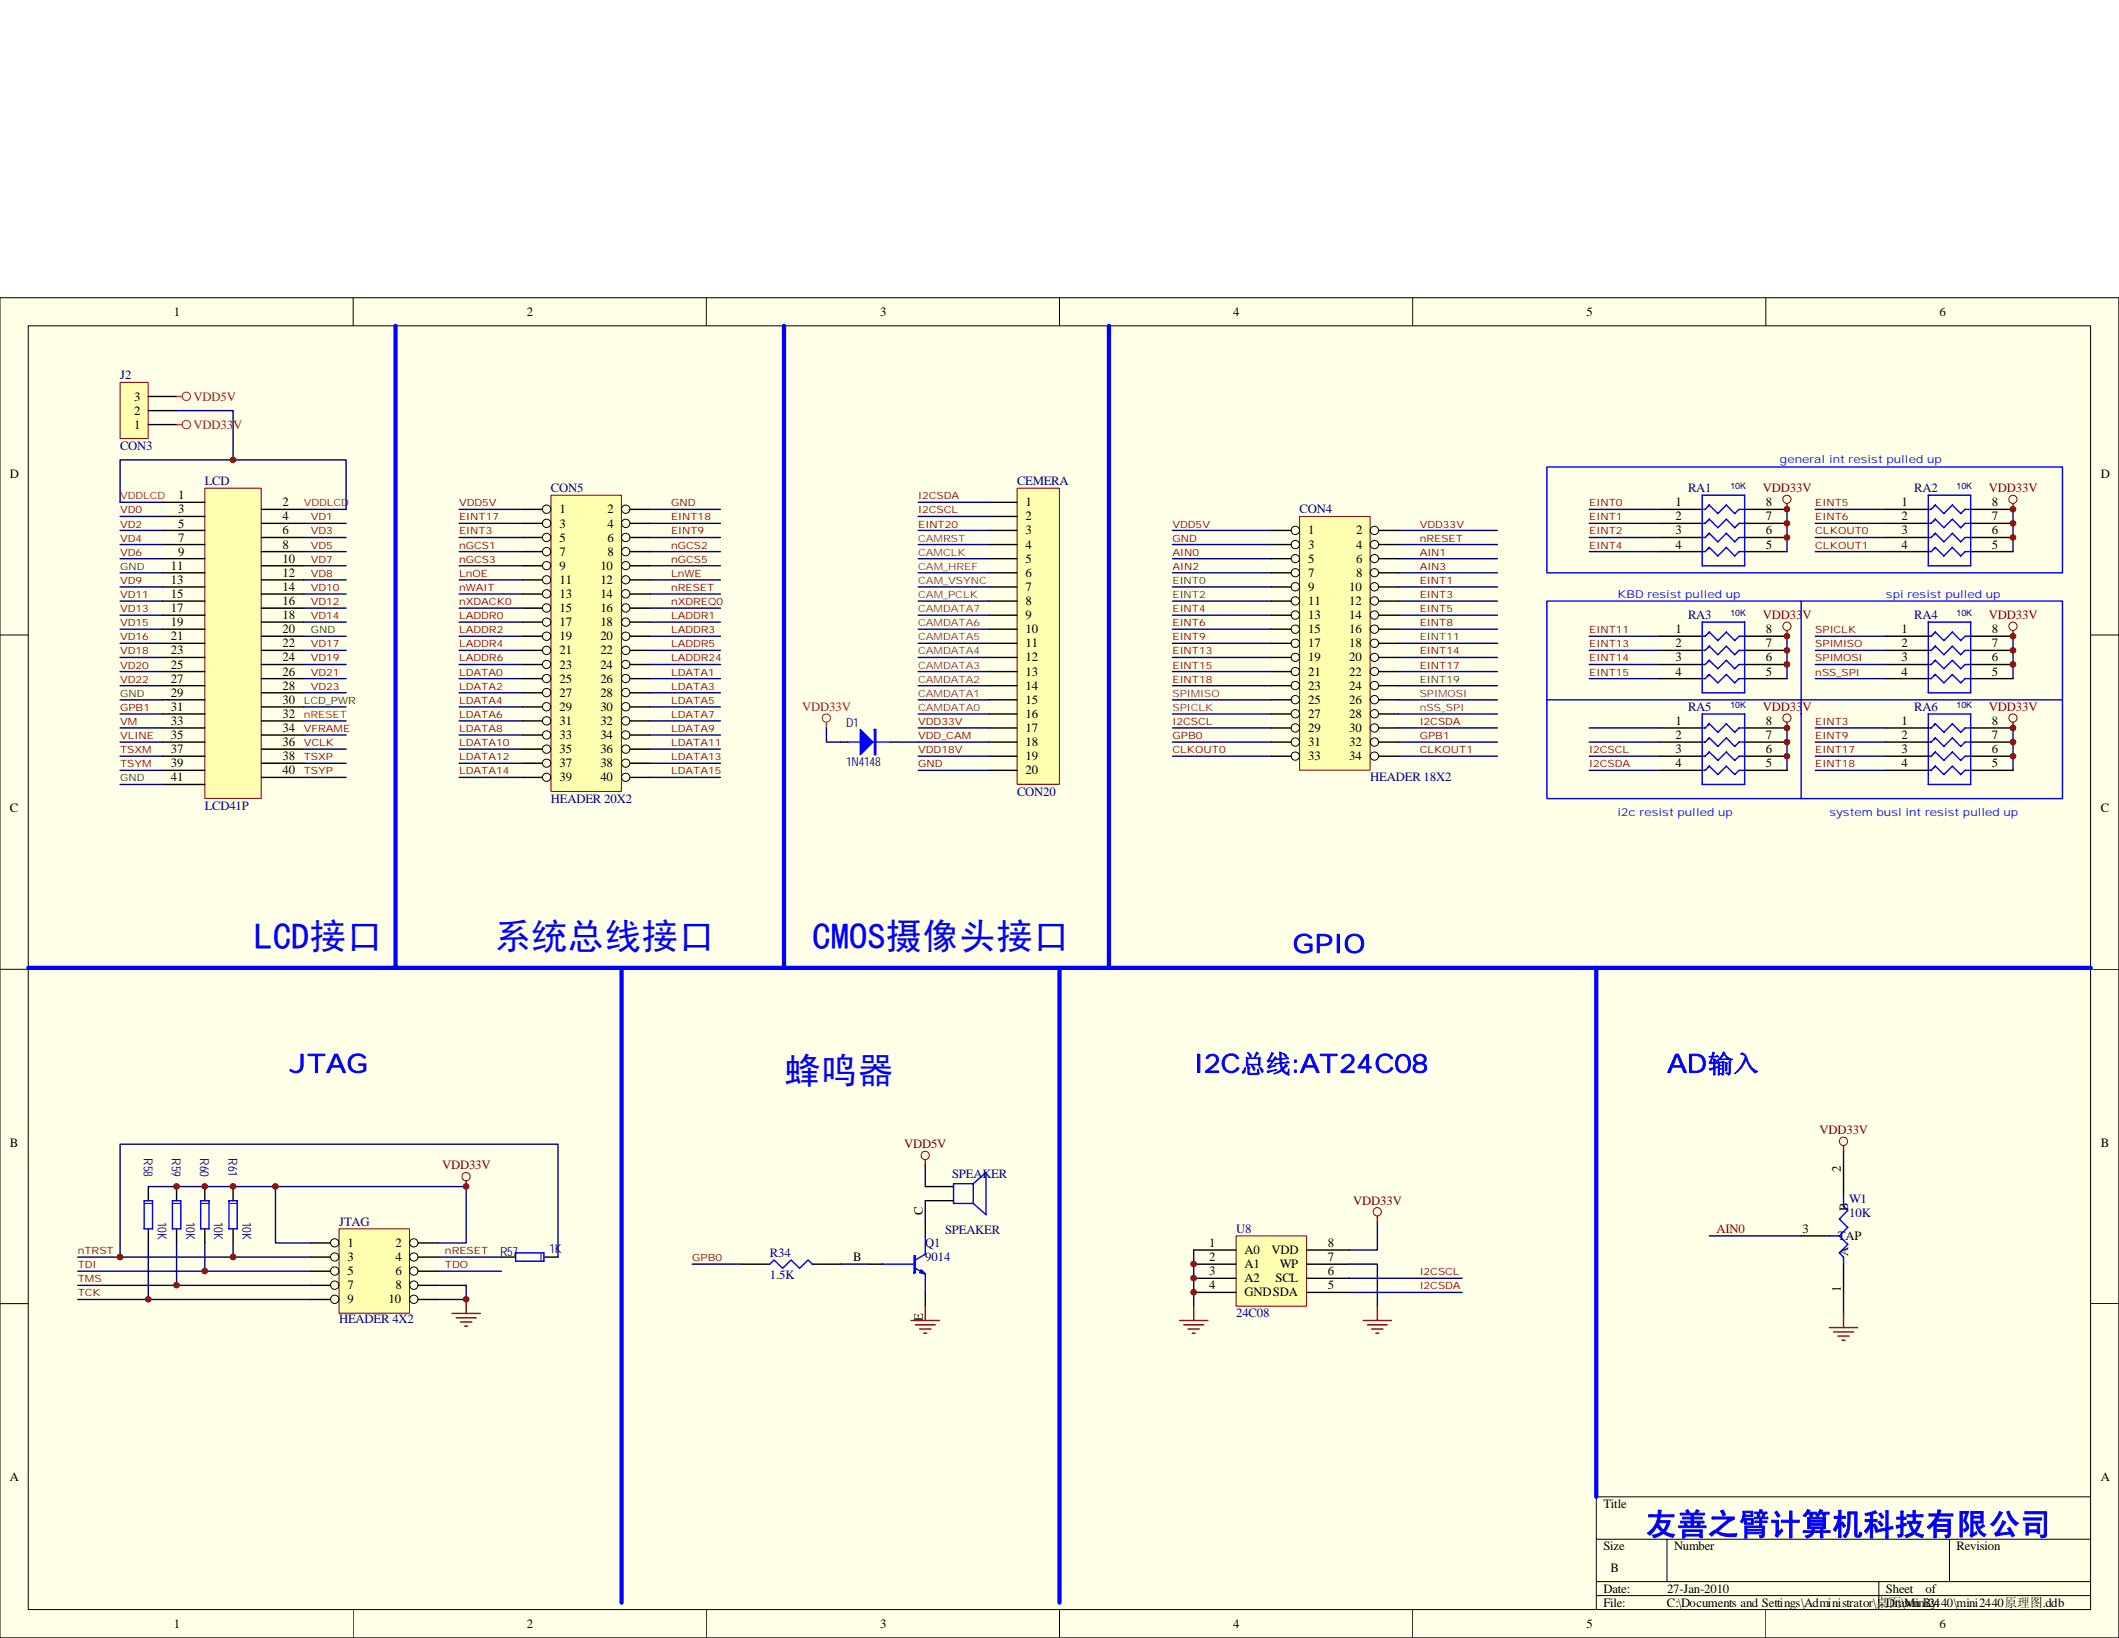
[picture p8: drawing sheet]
<svg xmlns="http://www.w3.org/2000/svg" width="279mm" height="216mm" viewBox="0 0 279 216" stroke-linecap="round" stroke-linejoin="round" font-family="sans-serif">
<path d="M0 39.2h279.4v176.7h-279.4z" fill="#ffffe8"/>
<g fill="none" stroke="#000" stroke-width=".13">
<path d="M0 39.2h279.4v176.7h-279.4zM46.6 39.2v3.7M93.1 39.2v3.7M139.7 39.2v3.7M186.3 39.2v3.7M232.8 39.2v3.7M3.7 42.9h272v169.3h-272zM0 83.7h3.7M275.7 83.7h3.7M0 127.8h3.7M275.7 127.8h3.7M0 171.8h3.7"/>
<path d="M275.7 171.8h3.7M275.7 197.3h-65.2v14.9M46.6 212.2v3.7M93.1 212.2v3.7M139.7 212.2v3.7M186.3 212.2v3.7M210.5 202.9h65.2M210.5 208.5h65.2M210.5 210.3h65.2M219.8 202.9v5.6M232.8 212.2v3.7M247.7 208.5v3.7"/>
<path d="M257 202.9v5.6"/>
</g>
<g fill="none" stroke="#00f" stroke-width=".19">
<path d="M224.5 69h.3l.6-.6 1.1 1.2 1.1-1.2 1.1 1.2 .6-.6h.7M224.5 70.8h.3l.6-.5 1.1 1.1 1.1-1.1 1.1 1.1 .6-.6h.7M224.5 72.7h.3l.6-.5 1.1 1.1 1.1-1.1 1.1 1.1 .6-.6h.7M224.5 65.3h5.5v9.3h-5.5zM225.4 66.6l-.2 .2M225.4 66.6l-.6 .5h-.3M225.4 66.6l1.1 1.1 1.1-1.1 1.1 1.1 .6-.6h.7M254.3 69h.3l.6-.6 1.1 1.2 1.1-1.2 1.1 1.2 .6-.6h.7M254.3 70.8h.3l.6-.5 1.1 1.1 1.1-1.1 1.1 1.1 .6-.6h.7M254.3 72.7h.3l.6-.5 1.1 1.1 1.1-1.1 1.1 1.1 .6-.6h.7M254.3 65.3h5.5v9.3h-5.5zM255.2 66.6l-.6 .5h-.3"/>
<path d="M255.2 66.6l1.1 1.1 1.1-1.1 1.1 1.1 .6-.6h.7M255.2 66.6l-.2 .2M224.5 82h5.5v9.3h-5.5zM224.5 94.1h5.5v9.3h-5.5zM224.5 83.9h.3l.6-.6 1.1 1.1 1.1-1.1 1.1 1.1 .6-.5h.7M224.5 85.7h.3l.6-.5 1.1 1.1 1.1-1.1 1.1 1.1 .6-.6h.7M224.5 95.9h.3l.6-.5 1.1 1.1 1.1-1.1 1.1 1.1 .6-.6h.7M224.5 97.8h.3l.6-.5 1.1 1.1 1.1-1.1 1.1 1.1 .6-.6h.7M224.5 99.7h.3l.6-.6 1.1 1.1 1.1-1.1 1.1 1.1 .6-.5h.7M225.4 87l-.2 .2M225.4 88.9l-.2 .2M225.4 87l-.6 .6h-.3"/>
<path d="M225.4 87l1.1 1.1 1.1-1.1 1.1 1.1 .6-.5h.7M225.4 88.9l-.6 .6h-.3M225.4 88.9l1.1 1.1 1.1-1.1 1.1 1.1 .6-.5h.7M254.3 82h5.5v9.3h-5.5zM254.3 94.1h5.5v9.3h-5.5zM254.3 83.9h.3l.6-.6 1.1 1.1 1.1-1.1 1.1 1.1 .6-.5h.7M254.3 85.7h.3l.6-.5 1.1 1.1 1.1-1.1 1.1 1.1 .6-.6h.7M254.3 95.9h.3l.6-.5 1.1 1.1 1.1-1.1 1.1 1.1 .6-.6h.7M254.3 97.8h.3l.6-.5 1.1 1.1 1.1-1.1 1.1 1.1 .6-.6h.7M254.3 99.7h.3l.6-.6 1.1 1.1 1.1-1.1 1.1 1.1 .6-.5h.7M255.2 87l-.6 .6h-.3M255.2 87l1.1 1.1 1.1-1.1 1.1 1.1 .6-.5h.7"/>
<path d="M255.2 88.9l-.6 .6h-.3M255.2 88.9l1.1 1.1 1.1-1.1 1.1 1.1 .6-.5h.7M255.2 87l-.2 .2M255.2 88.9l-.2 .2M225.4 101l-.2 .2M225.4 101l-.6 .5h-.3M225.4 101l1.1 1.1 1.1-1.1 1.1 1.1 .6-.6h.7M255.2 101l-.6 .5h-.3M255.2 101l1.1 1.1 1.1-1.1 1.1 1.1 .6-.6h.7M255.2 101l-.2 .2"/>
</g>
<g fill="none" stroke="#000" stroke-width=".19">
<path d="M218.9 67.1h5.6M218.9 69h5.6M218.9 70.8h5.6M218.9 72.7h5.6M230 67.1h5.6M230 69h5.6M230 70.8h5.6M230 72.7h5.6M248.7 67.1h5.6M248.7 69h5.6M248.7 70.8h5.6M248.7 72.7h5.6"/>
<path d="M259.8 67.1h5.6M259.8 69h5.6M259.8 70.8h5.6M259.8 72.7h5.6M218.9 83.9h5.6M218.9 85.7h5.6M218.9 87.6h5.6M218.9 89.5h5.6M218.9 95.9h5.6M218.9 97.8h5.6M218.9 99.7h5.6M230 83.9h5.6"/>
<path d="M230 85.7h5.6M230 87.6h5.6M230 89.5h5.6M230 95.9h5.6M230 97.8h5.6M230 99.7h5.6M248.7 83.9h5.6M248.7 85.7h5.6M248.7 87.6h5.6M248.7 89.5h5.6M248.7 95.9h5.6M248.7 97.8h5.6"/>
<path d="M248.7 99.7h5.6M259.8 83.9h5.6M259.8 85.7h5.6M259.8 87.6h5.6M259.8 89.5h5.6M259.8 95.9h5.6M259.8 97.8h5.6M259.8 99.7h5.6M218.9 101.5h5.6M230 101.5h5.6M248.7 101.5h5.6M259.8 101.5h5.6"/>
</g>
<g fill="none" stroke="#800000" stroke-width=".13">
<circle cx="235.6" cy="65.8" r=".54"/>
<circle cx="265.4" cy="65.8" r=".54"/>
<circle cx="235.6" cy="82.5" r=".55"/>
<circle cx="235.6" cy="94.6" r=".54"/>
<circle cx="265.4" cy="82.5" r=".55"/>
<circle cx="265.4" cy="94.6" r=".54"/>
</g>
<path d="M235.6 66.4v.7M265.4 66.4v.7M235.6 83.1v.8M235.6 95.2v.7M265.4 83.1v.8M265.4 95.2v.7" fill="none" stroke="#800000" stroke-width=".19"/>
<g fill="none" stroke="#000080" stroke-width=".19">
<path d="M209.5 67.1h9.4M209.5 69h9.4M209.5 70.8h9.4M209.5 72.7h9.4M235.6 67.1v5.6M239.4 67.1h9.3M239.4 70.8h9.3M265.4 67.1v5.6M209.5 83.9h9.4M209.5 85.7h9.4M209.5 87.6h9.4M209.5 89.5h9.4"/>
<path d="M209.5 95.9h9.4M209.5 97.8h9.4M209.5 99.7h9.4M235.6 83.9v5.6M235.6 95.9v5.6M239.4 83.9h9.3M239.4 85.7h9.3M239.4 87.6h9.3M239.4 99.7h9.3M265.4 83.9v5.6M265.4 95.9v5.6M209.5 101.5h9.4"/>
<path d="M239.4 101.5h9.3"/>
</g>
<path d="M163 162.9h9.3v9.3h-9.3z" fill="#ffffb0"/>
<g fill="none" stroke="#800000" stroke-width=".13">
<path d="M163 162.9h9.3v9.3h-9.3z"/>
<circle cx="122" cy="152.3" r=".55"/>
<circle cx="181.6" cy="159.7" r=".55"/>
<circle cx="243.1" cy="150.4" r=".55"/>
</g>
<g fill="none" stroke="#000" stroke-width=".19">
<path d="M122 156.4h3.7M122 158.3h3.7M243.1 153.6v3.7M97.8 166.6h3.7M107.1 166.6h3.7M114.6 166.6h1.8M122 161v1.9M122 170.3v1.9M157.4 164.8h5.6M157.4 166.6h5.6M157.4 168.5h5.6M157.4 170.3h5.6"/>
<path d="M172.3 164.8h5.6M172.3 166.6h5.6M172.3 168.5h5.6M172.3 170.3h5.6M237.5 162.9h3.7M243.1 166.6v3.7"/>
</g>
<path d="M122 153.6v2.8M122 158.3v2.7M243.1 151.7v1.9M91.3 166.6h6.5M110.8 166.6h3.8M157.4 164.8v7.4M177.9 166.6h3.7v5.6M177.9 168.5h14.9M177.9 170.3h14.9M181.6 161v3.8h-3.7M225.4 162.9h12.1M243.1 170.3v2.8" fill="none" stroke="#000080" stroke-width=".19"/>
<g fill="none" stroke="#800000" stroke-width=".19">
<path d="M122 152.9v.7M243.1 151v.7M120.1 174.1h3.8M120.7 174.6h2.6M121.3 175.2h1.4M121.8 175.7h.4M122 172.2v1.9M155.5 174.1h3.8M156.1 174.6h2.6M156.7 175.2h1.4M157.2 175.7h.4M157.4 172.2v1.9"/>
<path d="M179.7 174.1h3.8M180.3 174.6h2.6M180.9 175.2h1.5M181.4 175.7h.4M181.6 160.3v.7M181.6 172.2v1.9M241.2 175h3.7M241.8 175.6h2.6M242.3 176.1h1.5M242.9 176.7h.4M243.1 173.1v1.9"/>
</g>
<path d="M128.3 156l1.7-1.5v5.6l-1.7-1.5M128.3 156v2.6M128.3 156h-2.6v2.6h2.6M243.1 157.3v1.7l.5 .6-1.1 1.1 1.1 1.1-1.1 1.1M101.5 166.6l.6-.5 1.1 1.1 1.1-1.1 1.1 1.1 1.2-1.1 .5 .5M116.2 166.6h4.3M120.7 167.2l1.3 .7v2.4M122 162.9v2.4l-1.3 .8M241.2 162.9h1.3M242.5 162.9l1.1 1.1-1.1 1.1 .6 .6v.9" fill="none" stroke="#00f" stroke-width=".19"/>
<g fill="#00f" stroke="#00f" stroke-width=".19">
<path d="M121.5 167.4l.5 .5-.7-.2z"/>
<path d="M120.5 165.5v2.2h.2v-2.2z" fill-rule="evenodd"/>
</g>
<path d="M44.7 162h9.3v11.1h-9.3z" fill="#ffffb0"/>
<g fill="none" stroke="#800000" stroke-width=".13">
<path d="M44.7 162h9.3v11.1h-9.3z"/>
<circle cx="61.4" cy="155.1" r=".55"/>
</g>
<g fill="none" stroke="#000" stroke-width=".13">
<circle cx="44.1" cy="167.5" r=".55"/>
<circle cx="44.1" cy="171.3" r=".55"/>
<circle cx="44.1" cy="169.4" r=".55"/>
<circle cx="44.1" cy="163.8" r=".55"/>
<circle cx="44.1" cy="165.7" r=".55"/>
<circle cx="54.6" cy="171.3" r=".55"/>
<circle cx="54.6" cy="167.5" r=".55"/>
<circle cx="54.6" cy="169.4" r=".55"/>
<circle cx="54.6" cy="165.7" r=".55"/>
<circle cx="54.6" cy="163.8" r=".55"/>
</g>
<g fill="none" stroke="#000" stroke-width=".19">
<path d="M19.6 156.4v1.9M23.3 156.4v1.9M27 156.4v1.9M30.7 156.4v1.9M19.6 162v1.8M23.3 162v1.8M27 162v1.8M30.7 162v1.8M41 163.8h2.6M41 165.7h2.6M41 167.6h2.6M41 169.4h2.6"/>
<path d="M41 171.3h2.6M55.1 163.8h2.6M55.1 165.7h2.6M55.1 167.6h2.6M55.1 169.4h2.6M55.1 171.3h2.6M66.1 165.7h1.9M71.7 165.7h1.9"/>
</g>
<path d="M61.5 155.7v.7M59.6 173.1h3.7M60.2 173.7h2.6M60.7 174.2h1.5M61.3 174.8h.4M61.5 171.3v1.8" fill="none" stroke="#800000" stroke-width=".19"/>
<path d="M19 158.3h1.1v3.7h-1.1zM22.7 158.3h1.1v3.7h-1.1zM26.5 158.3h1.1v3.7h-1.1zM30.2 158.3h1.1v3.7h-1.1zM68 165.1h3.7v1.1h-3.7z" fill="none" stroke="#00f" stroke-width=".19"/>
<path d="M20.1 158.6h-1.1M23.8 158.6h-1.1M27.6 158.6h-1.1M31.3 158.6h-1.1M71.3 166.2v-1.1" fill="none" stroke="#00f" stroke-width=".13" stroke-dasharray="1 1 1 1 1 1 1 1"/>
<g fill="none" stroke="#000080" stroke-width=".19">
<path d="M60.5 67.1h8.4M60.5 69h8.4M60.5 70.8h8.4M60.5 72.7h8.4M60.5 74.6h8.4M60.5 76.4h8.4M60.5 78.3h8.4M85.7 67.1h9.3M85.7 69h9.3M85.7 70.8h9.3M85.7 72.7h9.3M85.7 74.6h9.3"/>
<path d="M85.7 76.4h9.3M85.7 78.3h9.3M60.5 80.2h8.4M60.5 82h8.4M60.5 83.9h8.4M60.5 85.7h8.4M60.5 98.7h8.4M60.5 93.2h8.4M60.5 95h8.4M60.5 96.9h8.4M60.5 87.6h8.4M60.5 89.5h8.4"/>
<path d="M60.5 91.3h8.4M85.7 80.2h9.3M85.7 82h9.3M85.7 83.9h9.3M85.7 85.7h9.3M85.7 98.7h9.3M85.7 93.2h9.3M85.7 95h9.3M85.7 96.9h9.3M85.7 87.6h9.3M85.7 89.5h9.3M85.7 91.3h9.3"/>
<path d="M60.5 100.6h8.4M60.5 102.5h8.4M85.7 100.6h9.3M85.7 102.5h9.3M19.6 156.4h16.7M10.2 165.7h30.8M10.2 167.6h30.8M10.2 169.4h30.8M10.2 171.3h30.8M15.8 165.7v-14.9h57.8v14.9M19.6 163.8v7.5M23.3 163.8v5.6"/>
<path d="M27 163.8v3.8M30.7 163.8v1.9M41 163.8h-4.7v-7.4h25.2v7.4h-3.8M57.7 165.7h8.4M57.7 167.6h8.4M57.7 169.4h3.8v1.9h-3.8"/>
</g>
<path d="M72.7 65.3h9.2v39h-9.2z" fill="#ffffb0"/>
<path d="M72.6 65.3h9.3v39h-9.3z" fill="none" stroke="#800000" stroke-width=".13"/>
<g fill="none" stroke="#000" stroke-width=".13">
<circle cx="72.1" cy="67.1" r=".55"/>
<circle cx="72.1" cy="69" r=".55"/>
<circle cx="72.1" cy="70.8" r=".55"/>
<circle cx="72.1" cy="72.7" r=".55"/>
<circle cx="72.1" cy="78.3" r=".55"/>
<circle cx="72.1" cy="76.4" r=".55"/>
<circle cx="72.1" cy="74.6" r=".55"/>
<circle cx="82.5" cy="67.1" r=".55"/>
<circle cx="82.5" cy="69" r=".55"/>
<circle cx="82.5" cy="70.8" r=".55"/>
<circle cx="82.5" cy="72.7" r=".55"/>
<circle cx="82.5" cy="78.3" r=".55"/>
<circle cx="82.5" cy="76.4" r=".55"/>
<circle cx="82.5" cy="74.6" r=".55"/>
<circle cx="72.1" cy="80.1" r=".55"/>
<circle cx="72.1" cy="82" r=".55"/>
<circle cx="72.1" cy="95" r=".55"/>
<circle cx="72.1" cy="83.9" r=".55"/>
<circle cx="72.1" cy="96.9" r=".55"/>
<circle cx="72.1" cy="91.3" r=".55"/>
<circle cx="72.1" cy="98.7" r=".55"/>
<circle cx="72.1" cy="93.2" r=".55"/>
<circle cx="72.1" cy="85.7" r=".55"/>
<circle cx="72.1" cy="87.6" r=".55"/>
<circle cx="72.1" cy="89.4" r=".55"/>
<circle cx="82.5" cy="80.1" r=".55"/>
<circle cx="82.5" cy="82" r=".55"/>
<circle cx="82.5" cy="95" r=".55"/>
<circle cx="82.5" cy="83.9" r=".55"/>
<circle cx="82.5" cy="91.3" r=".55"/>
<circle cx="82.5" cy="96.9" r=".55"/>
<circle cx="82.5" cy="85.7" r=".55"/>
<circle cx="82.5" cy="93.2" r=".55"/>
<circle cx="82.5" cy="98.7" r=".55"/>
<circle cx="82.5" cy="89.4" r=".55"/>
<circle cx="82.5" cy="87.6" r=".55"/>
<circle cx="72.1" cy="100.6" r=".55"/>
<circle cx="72.1" cy="102.5" r=".55"/>
<circle cx="82.5" cy="100.6" r=".55"/>
<circle cx="82.5" cy="102.5" r=".55"/>
</g>
<g fill="none" stroke="#000" stroke-width=".19">
<path d="M68.9 67.1h2.6M68.9 69h2.6M68.9 70.8h2.6M68.9 72.7h2.6M68.9 74.6h2.6M68.9 76.4h2.6M68.9 78.3h2.6M83.1 67.1h2.6M83.1 69h2.6M83.1 70.8h2.6M83.1 72.7h2.6M83.1 74.6h2.6"/>
<path d="M83.1 76.4h2.6M83.1 78.3h2.6M68.9 80.2h2.6M68.9 82h2.6M68.9 83.9h2.6M68.9 85.7h2.6M68.9 87.6h2.6M68.9 89.5h2.6M68.9 91.3h2.6M68.9 93.2h2.6M68.9 95h2.6M68.9 96.9h2.6"/>
<path d="M68.9 98.7h2.6M83.1 80.2h2.6M83.1 82h2.6M83.1 83.9h2.6M83.1 85.7h2.6M83.1 87.6h2.6M83.1 89.5h2.6M83.1 91.3h2.6M83.1 93.2h2.6M83.1 95h2.6M83.1 96.9h2.6M83.1 98.7h2.6"/>
<path d="M68.9 100.6h2.6M68.9 102.5h2.6M83.1 100.6h2.6M83.1 102.5h2.6"/>
</g>
<path d="M154.6 69.9h13M154.6 73.6h13M154.6 75.5h13M154.6 77.4h13M184.4 69.9h13M184.4 73.6h13M184.4 75.5h13M184.4 77.4h13M184.4 79.2h13M184.4 84.8h13" fill="none" stroke="#000080" stroke-width=".19"/>
<path d="M171.4 68.1h9.3v33.4h-9.3z" fill="#ffffb0"/>
<path d="M171.4 68.1h9.3v33.4h-9.3z" fill="none" stroke="#800000" stroke-width=".13"/>
<g fill="none" stroke="#000" stroke-width=".13">
<circle cx="170.8" cy="69.9" r=".55"/>
<circle cx="170.8" cy="71.8" r=".55"/>
<circle cx="170.8" cy="77.3" r=".55"/>
<circle cx="170.8" cy="79.2" r=".55"/>
<circle cx="170.8" cy="73.6" r=".55"/>
<circle cx="170.8" cy="75.5" r=".55"/>
<circle cx="181.2" cy="69.9" r=".55"/>
<circle cx="181.2" cy="71.8" r=".55"/>
<circle cx="181.2" cy="77.3" r=".55"/>
<circle cx="181.2" cy="79.2" r=".55"/>
<circle cx="181.2" cy="73.6" r=".55"/>
<circle cx="181.2" cy="75.5" r=".55"/>
<circle cx="170.8" cy="92.2" r=".55"/>
<circle cx="170.8" cy="90.4" r=".55"/>
<circle cx="170.8" cy="94.1" r=".55"/>
<circle cx="170.8" cy="95.9" r=".55"/>
<circle cx="170.8" cy="97.8" r=".55"/>
<circle cx="170.8" cy="82.9" r=".55"/>
<circle cx="170.8" cy="81.1" r=".55"/>
<circle cx="170.8" cy="84.8" r=".55"/>
<circle cx="170.8" cy="88.5" r=".55"/>
<circle cx="170.8" cy="86.6" r=".55"/>
<circle cx="170.8" cy="99.7" r=".55"/>
<circle cx="181.2" cy="92.2" r=".55"/>
<circle cx="181.2" cy="90.4" r=".55"/>
<circle cx="181.2" cy="97.8" r=".55"/>
<circle cx="181.2" cy="94.1" r=".55"/>
<circle cx="181.2" cy="95.9" r=".55"/>
<circle cx="181.2" cy="82.9" r=".55"/>
<circle cx="181.2" cy="81.1" r=".55"/>
<circle cx="181.2" cy="84.8" r=".55"/>
<circle cx="181.2" cy="88.5" r=".55"/>
<circle cx="181.2" cy="99.7" r=".55"/>
<circle cx="181.2" cy="86.6" r=".55"/>
</g>
<g fill="none" stroke="#000" stroke-width=".19">
<path d="M167.6 69.9h2.6M167.6 71.8h2.6M167.6 73.6h2.6M167.6 75.5h2.6M167.6 77.4h2.6M167.6 79.2h2.6M181.8 69.9h2.6M181.8 71.8h2.6M181.8 73.6h2.6M181.8 75.5h2.6M181.8 77.4h2.6M181.8 79.2h2.6"/>
<path d="M167.6 81.1h2.6M167.6 82.9h2.6M167.6 84.8h2.6M167.6 86.7h2.6M167.6 88.5h2.6M167.6 90.4h2.6M167.6 92.2h2.6M167.6 94.1h2.6M167.6 95.9h2.6M167.6 97.8h2.6M167.6 99.7h2.6M181.8 81.1h2.6"/>
<path d="M181.8 82.9h2.6M181.8 84.8h2.6M181.8 86.7h2.6M181.8 88.5h2.6M181.8 90.4h2.6M181.8 92.2h2.6M181.8 94.1h2.6M181.8 95.9h2.6M181.8 97.8h2.6M181.8 99.7h2.6"/>
</g>
<g fill="none" stroke="#000080" stroke-width=".19">
<path d="M154.6 71.8h13M154.6 79.2h13M184.4 71.8h13M154.6 86.7h13M154.6 90.4h13M154.6 92.2h13M154.6 97.8h13M154.6 95.9h13M154.6 99.7h13M154.6 88.5h13M154.6 82.9h13M154.6 84.8h13"/>
<path d="M154.6 81.1h13M154.6 94.1h13M184.4 86.7h13M184.4 90.4h13M184.4 92.2h13M184.4 97.8h13M184.4 95.9h13M184.4 99.7h13M184.4 88.5h13M184.4 82.9h13M184.4 81.1h13M184.4 94.1h13"/>
</g>
<path d="M27 64.4h7.4v40.8h-7.4z" fill="#ffffb0"/>
<path d="M27 64.3h7.4v40.9h-7.4z" fill="none" stroke="#800000" stroke-width=".13"/>
<g fill="none" stroke="#000" stroke-width=".19">
<path d="M21.4 66.2h5.6M21.4 68.1h5.6M21.4 69.9h5.6M21.4 71.8h5.6M21.4 73.6h5.6M21.4 75.5h5.6M21.4 77.4h5.6M21.4 79.2h5.6M34.5 67.1h5.5M34.5 69h5.5M34.5 70.8h5.5M34.5 72.7h5.5"/>
<path d="M34.5 74.6h5.5M34.5 76.4h5.5M34.5 78.3h5.5M21.4 81.1h5.6M21.4 82.9h5.6M21.4 84.8h5.6M21.4 86.7h5.6M21.4 88.5h5.6M21.4 90.4h5.6M21.4 92.2h5.6M21.4 94.1h5.6M21.4 95.9h5.6"/>
<path d="M21.4 97.8h5.6M21.4 99.7h5.6M34.5 80.2h5.5M34.5 82h5.5M34.5 83.9h5.5M34.5 85.7h5.5M34.5 87.6h5.5M34.5 89.5h5.5M34.5 91.3h5.5M34.5 93.2h5.5M34.5 95h5.5M34.5 96.9h5.5"/>
<path d="M34.5 98.7h5.5M21.4 101.5h5.6M21.4 103.4h5.6M34.5 100.6h5.5M34.5 102.5h5.5"/>
</g>
<g fill="none" stroke="#000080" stroke-width=".19">
<path d="M15.8 66.2h5.6M15.8 68.1h5.6M15.8 69.9h5.6M15.8 71.8h5.6M15.8 73.6h5.6M15.8 75.5h5.6M15.8 77.4h5.6M15.8 79.2h5.6M40 67.1h5.6M40 69h5.6M40 70.8h5.6M40 72.7h5.6"/>
<path d="M40 74.6h5.6M40 76.4h5.6M40 78.3h5.6M15.8 81.1h5.6M15.8 82.9h5.6M15.8 84.8h5.6M15.8 86.7h5.6M15.8 88.5h5.6M15.8 90.4h5.6M15.8 92.2h5.6M15.8 94.1h5.6M15.8 95.9h5.6"/>
<path d="M15.8 97.8h5.6M15.8 99.7h5.6M40 80.2h5.6M40 82h5.6M40 83.9h5.6M40 85.7h5.6M40 87.6h5.6M40 89.5h5.6M40 91.3h5.6M40 93.2h5.6M40 95h5.6M40 96.9h5.6"/>
<path d="M40 98.7h5.6M15.8 101.5h5.6M15.8 103.4h5.6M40 100.6h5.6M40 102.5h5.6"/>
</g>
<path d="M15.9 50.4h3.6v7.4h-3.6z" fill="#ffffb0"/>
<path d="M15.8 50.4h3.7v7.4h-3.7z" fill="none" stroke="#800000" stroke-width=".13"/>
<path d="M19.6 56h3.7M19.6 54.1h3.7M19.6 52.3h3.7" fill="none" stroke="#000" stroke-width=".19"/>
<path d="M23.3 54.1h7.4v6.5M15.8 66.2v-5.6h29.8v6.5M239.4 69h9.3M239.4 72.7h9.3M239.4 89.5h9.3M239.4 95.9h9.3M239.4 97.8h9.3" fill="none" stroke="#000080" stroke-width=".19"/>
<g fill="none" stroke="#f00" stroke-width=".13">
<circle cx="24.6" cy="52.2" r=".55"/>
<circle cx="24.6" cy="56" r=".55"/>
</g>
<path d="M23.3 52.3h.7M23.3 56h.7" fill="none" stroke="#f00" stroke-width=".19"/>
<path d="M204 61.6h67.9v13.9h-67.9zM204 79.2h33.5v13h-33.5zM237.5 79.2h34.4v13M204 92.2v13.1h33.5M237.5 92.2h34.4v13.1h-34.4z" fill="none" stroke="#00f" stroke-width=".19"/>
<path d="M134.1 64.4h5.6v39h-5.6z" fill="#ffffb0"/>
<path d="M134.1 64.3h5.6v39.1h-5.6z" fill="none" stroke="#800000" stroke-width=".13"/>
<g fill="none" stroke="#000" stroke-width=".19">
<path d="M130.4 66.2h3.7M130.4 68.1h3.7M130.4 69.9h3.7M130.4 71.8h3.7M130.4 73.6h3.7M130.4 75.5h3.7M130.4 77.4h3.7M130.4 79.2h3.7M110.8 97.8h1M117.3 97.8h1M130.4 81.1h3.7M130.4 82.9h3.7"/>
<path d="M130.4 84.8h3.7M130.4 86.7h3.7M130.4 88.5h3.7M130.4 90.4h3.7M130.4 92.2h3.7M130.4 94.1h3.7M130.4 95.9h3.7M130.4 97.8h3.7M130.4 99.7h3.7M130.4 101.5h3.7"/>
</g>
<g fill="none" stroke="#000080" stroke-width=".19">
<path d="M121.1 66.2h9.3M121.1 68.1h9.3M121.1 69.9h9.3M121.1 71.8h9.3M121.1 73.6h9.3M121.1 75.5h9.3M121.1 77.4h9.3M121.1 79.2h9.3M109 95.9v1.9h1.8M118.3 97.8h12.1M121.1 99.7h9.3M121.1 95.9h9.3"/>
<path d="M121.1 94.1h9.3M121.1 92.2h9.3M121.1 90.4h9.3M121.1 88.5h9.3M121.1 86.7h9.3M121.1 84.8h9.3M121.1 82.9h9.3M121.1 81.1h9.3M121.1 101.5h9.3"/>
</g>
<path d="M111.8 97.8h5.5" fill="none" stroke="#00f" stroke-width=".19"/>
<g fill="#00f" stroke="#00f" stroke-width=".19">
<path d="M113.4 96.1l1.7 1.7-1.7 1.7z"/>
<path d="M115.3 96.1h.2v3.4h-.2z" fill-rule="evenodd"/>
</g>
<circle cx="109" cy="94.6" r=".54" fill="none" stroke="#f00" stroke-width=".13"/>
<path d="M109 95.2v.7" fill="none" stroke="#f00" stroke-width=".19"/>
<g fill="#800000" stroke="#800000" stroke-width=".13">
<circle cx="30.7" cy="60.6" r=".37"/>
<circle cx="235.6" cy="67.1" r=".37"/>
<circle cx="235.6" cy="69" r=".37"/>
<circle cx="235.6" cy="70.8" r=".37"/>
<circle cx="265.4" cy="67.1" r=".37"/>
<circle cx="265.4" cy="69" r=".37"/>
<circle cx="265.4" cy="70.8" r=".37"/>
<circle cx="235.6" cy="83.9" r=".37"/>
<circle cx="235.6" cy="85.7" r=".37"/>
<circle cx="235.6" cy="87.6" r=".38"/>
<circle cx="265.4" cy="83.9" r=".37"/>
<circle cx="265.4" cy="85.7" r=".37"/>
<circle cx="265.4" cy="87.6" r=".38"/>
<circle cx="235.6" cy="95.9" r=".37"/>
<circle cx="235.6" cy="97.8" r=".37"/>
<circle cx="235.6" cy="99.7" r=".37"/>
<circle cx="265.4" cy="95.9" r=".37"/>
<circle cx="265.4" cy="97.8" r=".37"/>
<circle cx="265.4" cy="99.7" r=".37"/>
<circle cx="61.5" cy="156.4" r=".37"/>
<circle cx="30.7" cy="156.4" r=".37"/>
<circle cx="27" cy="156.4" r=".37"/>
<circle cx="23.3" cy="156.4" r=".37"/>
<circle cx="61.5" cy="171.3" r=".37"/>
<circle cx="36.3" cy="156.4" r=".37"/>
<circle cx="19.5" cy="171.3" r=".37"/>
<circle cx="23.3" cy="169.4" r=".37"/>
<circle cx="27" cy="167.5" r=".37"/>
<circle cx="30.7" cy="165.7" r=".38"/>
<circle cx="15.8" cy="165.7" r=".38"/>
<circle cx="157.4" cy="166.6" r=".37"/>
<circle cx="157.4" cy="168.5" r=".37"/>
<circle cx="157.4" cy="170.3" r=".37"/>
</g>
<path d="M52.2 42.9v84.7M103.4 42.9v84.7M146.2 42.9v84.7M3.7 127.6h272M82 127.6v83.6M139.7 127.6v83.6M210.5 127.6v69.7" fill="none" stroke="#00f" stroke-width=".56"/>
<g font-size="4.8" fill="#00f">
<text x="33.5" y="125">LCD接口</text>
<text x="65.2" y="125">系统总线接口</text>
<text x="107.1" y="125">CMOS摄像头接口</text>
<text x="103.4" y="142.7">蜂鸣器</text>
</g>
<text font-size="4.1" fill="#00f" x="217" y="202.3">友善之臂计算机科技有限公司</text>
<g font-size="3.4" fill="#00f">
<text x="170.4" y="125.6">GPIO</text>
<text x="38.2" y="141.4">JTAG</text>
<text x="157.4" y="141.4">I2C总线:AT24C08</text>
<text x="219.8" y="141.4">AD输入</text>
</g>
<g font-size="1.7">
<text x="22.9" y="41.6">1</text>
<text x="69.5" y="41.6">2</text>
<text x="116" y="41.6">3</text>
<text x="162.6" y="41.6">4</text>
<text x="209.2" y="41.6">5</text>
<text x="255.7" y="41.6">6</text>
<text x="17.7" y="52.8">3</text>
<text x="17.7" y="56.5">1</text>
<text x="17.7" y="54.7">2</text>
<text x="1.3" y="63">D</text>
<text x="23.5" y="65.8">1</text>
<text x="277" y="63">D</text>
<text x="23.5" y="67.7">3</text>
<text x="23.5" y="69.5">5</text>
<text x="23.5" y="71.4">7</text>
<text x="37.3" y="66.7">2</text>
<text x="37.3" y="68.6">4</text>
<text x="37.3" y="70.4">6</text>
<text x="73.8" y="67.7">1</text>
<text x="73.8" y="69.5">3</text>
<text x="73.8" y="71.4">5</text>
<text x="80.1" y="67.7">2</text>
<text x="80.1" y="69.5">4</text>
<text x="80.1" y="71.4">6</text>
<text x="135.2" y="66.7">1</text>
<text x="135.2" y="68.6">2</text>
<text x="135.2" y="70.4">3</text>
<text x="172.5" y="70.4">1</text>
<text x="178.8" y="70.4">2</text>
<text x="220.9" y="66.7">1</text>
<text x="220.9" y="68.6">2</text>
<text x="220.9" y="70.4">3</text>
<text x="232.8" y="66.7">8</text>
<text x="232.8" y="68.6">7</text>
<text x="232.8" y="70.4">6</text>
<text x="250.7" y="66.7">1</text>
<text x="250.7" y="68.6">2</text>
<text x="250.7" y="70.4">3</text>
<text x="262.6" y="66.7">8</text>
<text x="262.6" y="68.6">7</text>
<text x="262.6" y="70.4">6</text>
<text x="22.5" y="75.1">11</text>
<text x="22.5" y="77">13</text>
<text x="23.5" y="73.2">9</text>
<text x="37.3" y="72.3">8</text>
<text x="37.3" y="74.2">10</text>
<text x="37.3" y="76">12</text>
<text x="37.3" y="77.9">14</text>
<text x="73.8" y="73.2">7</text>
<text x="73.8" y="75.1">9</text>
<text x="73.8" y="77">11</text>
<text x="79.2" y="75.1">10</text>
<text x="79.2" y="77">12</text>
<text x="80.1" y="73.2">8</text>
<text x="135.2" y="72.3">4</text>
<text x="135.2" y="74.2">5</text>
<text x="135.2" y="76">6</text>
<text x="135.2" y="77.9">7</text>
<text x="172.5" y="72.3">3</text>
<text x="172.5" y="74.2">5</text>
<text x="172.5" y="76">7</text>
<text x="172.5" y="77.9">9</text>
<text x="177.9" y="77.9">10</text>
<text x="178.8" y="72.3">4</text>
<text x="178.8" y="74.2">6</text>
<text x="178.8" y="76">8</text>
<text x="220.9" y="72.3">4</text>
<text x="232.8" y="72.3">5</text>
<text x="250.7" y="72.3">4</text>
<text x="262.6" y="72.3">5</text>
<text x="22.5" y="78.8">15</text>
<text x="22.5" y="80.7">17</text>
<text x="22.5" y="82.5">19</text>
<text x="37.3" y="79.8">16</text>
<text x="37.3" y="81.6">18</text>
<text x="37.3" y="83.5">20</text>
<text x="73.8" y="78.8">13</text>
<text x="73.8" y="80.7">15</text>
<text x="73.8" y="82.5">17</text>
<text x="79.2" y="78.8">14</text>
<text x="79.2" y="80.7">16</text>
<text x="79.2" y="82.5">18</text>
<text x="135.2" y="79.8">8</text>
<text x="135.2" y="81.6">9</text>
<text x="135.2" y="83.5">10</text>
<text x="172.5" y="79.8">11</text>
<text x="172.5" y="81.6">13</text>
<text x="172.5" y="83.5">15</text>
<text x="177.9" y="79.8">12</text>
<text x="177.9" y="81.6">14</text>
<text x="177.9" y="83.5">16</text>
<text x="220.9" y="83.5">1</text>
<text x="232.8" y="83.5">8</text>
<text x="250.7" y="83.5">1</text>
<text x="262.6" y="83.5">8</text>
<text x="22.5" y="84.4">21</text>
<text x="22.5" y="86.3">23</text>
<text x="22.5" y="88.1">25</text>
<text x="22.5" y="90">27</text>
<text x="37.3" y="85.3">22</text>
<text x="37.3" y="87.2">24</text>
<text x="37.3" y="89">26</text>
<text x="73.8" y="84.4">19</text>
<text x="73.8" y="86.3">21</text>
<text x="73.8" y="88.1">23</text>
<text x="73.8" y="90">25</text>
<text x="79.2" y="84.4">20</text>
<text x="79.2" y="86.3">22</text>
<text x="79.2" y="88.1">24</text>
<text x="79.2" y="90">26</text>
<text x="135.2" y="85.3">11</text>
<text x="135.2" y="87.2">12</text>
<text x="135.2" y="89">13</text>
<text x="172.5" y="85.3">17</text>
<text x="172.5" y="87.2">19</text>
<text x="172.5" y="89">21</text>
<text x="177.9" y="85.3">18</text>
<text x="177.9" y="87.2">20</text>
<text x="177.9" y="89">22</text>
<text x="220.9" y="85.3">2</text>
<text x="220.9" y="87.2">3</text>
<text x="220.9" y="89">4</text>
<text x="232.8" y="85.3">7</text>
<text x="232.8" y="87.2">6</text>
<text x="232.8" y="89">5</text>
<text x="250.7" y="85.3">2</text>
<text x="250.7" y="87.2">3</text>
<text x="250.7" y="89">4</text>
<text x="262.6" y="85.3">7</text>
<text x="262.6" y="87.2">6</text>
<text x="262.6" y="89">5</text>
<text x="22.5" y="91.8">29</text>
<text x="22.5" y="93.7">31</text>
<text x="22.5" y="95.6">33</text>
<text x="37.3" y="90.9">28</text>
<text x="37.3" y="92.8">30</text>
<text x="37.3" y="94.6">32</text>
<text x="73.8" y="91.8">27</text>
<text x="73.8" y="93.7">29</text>
<text x="73.8" y="95.6">31</text>
<text x="79.2" y="91.8">28</text>
<text x="79.2" y="93.7">30</text>
<text x="79.2" y="95.6">32</text>
<text x="135.2" y="90.9">14</text>
<text x="135.2" y="92.8">15</text>
<text x="135.2" y="94.6">16</text>
<text x="172.5" y="90.9">23</text>
<text x="172.5" y="92.8">25</text>
<text x="172.5" y="94.6">27</text>
<text x="177.9" y="90.9">24</text>
<text x="177.9" y="92.8">26</text>
<text x="177.9" y="94.6">28</text>
<text x="220.9" y="95.6">1</text>
<text x="232.8" y="95.6">8</text>
<text x="250.7" y="95.6">1</text>
<text x="262.6" y="95.6">8</text>
<text x="22.5" y="97.4">35</text>
<text x="22.5" y="99.3">37</text>
<text x="22.5" y="101.1">39</text>
<text x="37.3" y="96.5">34</text>
<text x="37.3" y="98.3">36</text>
<text x="37.3" y="100.2">38</text>
<text x="73.8" y="97.4">33</text>
<text x="73.8" y="99.3">35</text>
<text x="73.8" y="101.1">37</text>
<text x="79.2" y="97.4">34</text>
<text x="79.2" y="99.3">36</text>
<text x="79.2" y="101.1">38</text>
<text x="135.2" y="96.5">17</text>
<text x="135.2" y="98.3">18</text>
<text x="135.2" y="100.2">19</text>
<text x="172.5" y="96.5">29</text>
<text x="172.5" y="98.3">31</text>
<text x="172.5" y="100.2">33</text>
<text x="177.9" y="96.5">30</text>
<text x="177.9" y="98.3">32</text>
<text x="177.9" y="100.2">34</text>
<text x="220.9" y="97.4">2</text>
<text x="220.9" y="99.3">3</text>
<text x="220.9" y="101.1">4</text>
<text x="232.8" y="97.4">7</text>
<text x="232.8" y="99.3">6</text>
<text x="232.8" y="101.1">5</text>
<text x="250.7" y="97.4">2</text>
<text x="250.7" y="99.3">3</text>
<text x="250.7" y="101.1">4</text>
<text x="262.6" y="97.4">7</text>
<text x="262.6" y="99.3">6</text>
<text x="262.6" y="101.1">5</text>
<text x="1.3" y="107.1">C</text>
<text x="22.5" y="103">41</text>
<text x="37.3" y="102.1">40</text>
<text x="73.8" y="103">39</text>
<text x="79.2" y="103">40</text>
<text x="135.2" y="102.1">20</text>
<text x="277" y="107.1">C</text>
<text x="1.3" y="151.2">B</text>
<text x="242.7" y="154.5" transform="rotate(-90 242.7 154.5)">2</text>
<text x="277" y="151.2">B</text>
<text x="121.7" y="160.1" transform="rotate(-90 121.7 160.1)">C</text>
<text x="243.7" y="159.6" transform="rotate(-90 243.7 159.6)">B</text>
<text x="45.8" y="164.4">1</text>
<text x="45.8" y="166.2">3</text>
<text x="52.2" y="164.4">2</text>
<text x="52.2" y="166.2">4</text>
<text x="112.5" y="166.2">B</text>
<text x="159.4" y="164.4">1</text>
<text x="159.4" y="166.2">2</text>
<text x="164.1" y="165.3">A0</text>
<text x="164.1" y="167.2">A1</text>
<text x="167.6" y="165.3">VDD</text>
<text x="168.8" y="167.2">WP</text>
<text x="175.1" y="164.4">8</text>
<text x="175.1" y="166.2">7</text>
<text x="237.7" y="162.5">3</text>
<text x="242.3" y="163.4">TAP</text>
<text x="243.7" y="165.5" transform="rotate(-90 243.7 165.5)">A</text>
<text x="45.8" y="168.1">5</text>
<text x="45.8" y="169.9">7</text>
<text x="45.8" y="171.8">9</text>
<text x="51.2" y="171.8">10</text>
<text x="52.2" y="168.1">6</text>
<text x="52.2" y="169.9">8</text>
<text x="159.4" y="168.1">3</text>
<text x="159.4" y="169.9">4</text>
<text x="164.1" y="169">A2</text>
<text x="164.1" y="170.9">GNDSDA</text>
<text x="168.2" y="169">SCL</text>
<text x="175.1" y="168.1">6</text>
<text x="175.1" y="169.9">5</text>
<text x="242.7" y="170.3" transform="rotate(-90 242.7 170.3)">1</text>
<text x="121.7" y="174.1" transform="rotate(-90 121.7 174.1)">E</text>
<text x="1.3" y="195.2">A</text>
<text x="277" y="195.2">A</text>
<text x="211.4" y="198.8">Title</text>
<text x="211.4" y="204.3">Size</text>
<text x="211.4" y="209.9">Date:</text>
<text x="212.3" y="207.1">B</text>
<text x="219.8" y="209.9">27-Jan-2010</text>
<text x="220.7" y="204.3">Number</text>
<text x="248.7" y="209.9">Sheet</text>
<text x="253.9" y="209.9">of</text>
<text x="258" y="204.3">Revision</text>
<text x="22.9" y="214.6">1</text>
<text x="69.5" y="214.6">2</text>
<text x="116" y="214.6">3</text>
<text x="162.6" y="214.6">4</text>
<text x="209.2" y="214.6">5</text>
<text x="211.4" y="211.8">File:</text>
<text x="219.8" y="211.8">C:\Documents and Settings\Administrator\桌面\Mini2440\mini2440原理图.ddb</text>
<text x="248.7" y="211.8">Drawn By:</text>
<text x="255.7" y="214.6">6</text>
</g>
<g font-size="1.7" fill="#000080">
<text x="15.8" y="50">J2</text>
<text x="15.8" y="59.3">CON3</text>
<text x="27" y="63.9">LCD</text>
<text x="72.6" y="64.9">CON5</text>
<text x="134.1" y="63.9">CEMERA</text>
<text x="222.6" y="64.9">RA1</text>
<text x="252.4" y="64.9">RA2</text>
<text x="171.4" y="67.7">CON4</text>
<text x="222.6" y="81.6">RA3</text>
<text x="252.4" y="81.6">RA4</text>
<text x="222.6" y="93.7">RA5</text>
<text x="252.4" y="93.7">RA6</text>
<text x="27" y="106.7">LCD41P</text>
<text x="72.6" y="105.8">HEADER 20X2</text>
<text x="134.1" y="104.9">CON20</text>
<text x="180.7" y="103">HEADER 18X2</text>
<text x="125.5" y="155.3">SPEAKER</text>
<text x="44.7" y="161.6">JTAG</text>
<text x="243.8" y="158.6">W1</text>
<text x="243.8" y="160.5">10K</text>
<text x="101.5" y="165.7">R34</text>
<text x="122" y="164.4">Q1</text>
<text x="122" y="166.2">9014</text>
<text x="124.6" y="162.7">SPEAKER</text>
<text x="163" y="162.5">U8</text>
<text x="101.5" y="168.6">1.5K</text>
<text x="163" y="173.7">24C08</text>
<text x="44.7" y="174.4">HEADER 4X2</text>
</g>
<g font-size="1.7" fill="#f00">
<text x="25.5" y="52.8">VDD5V</text>
<text x="25.5" y="56.5">VDD33V</text>
<text x="105.8" y="93.7">VDD33V</text>
</g>
<g font-size="1.7" fill="#800000">
<text x="232.5" y="64.9">VDD33V</text>
<text x="262.3" y="64.9">VDD33V</text>
<text x="232.5" y="81.6">VDD33V</text>
<text x="262.3" y="81.6">VDD33V</text>
<text x="232.5" y="93.7">VDD33V</text>
<text x="262.3" y="93.7">VDD33V</text>
<text x="239.9" y="149.5">VDD33V</text>
<text x="58.3" y="154.1">VDD33V</text>
<text x="119.2" y="151.3">VDD5V</text>
<text x="178.4" y="158.8">VDD33V</text>
<text x="226.3" y="162.5">AIN0</text>
</g>
<g font-size="1.6" fill="#000080">
<text x="111.6" y="95.8">D1</text>
<text x="111.6" y="101">1N4148</text>
<text x="18.9" y="152.7" transform="rotate(90 18.9 152.7)">R58</text>
<text x="22.7" y="152.7" transform="rotate(90 22.7 152.7)">R59</text>
<text x="26.4" y="152.7" transform="rotate(90 26.4 152.7)">R60</text>
<text x="30.1" y="152.7" transform="rotate(90 30.1 152.7)">R61</text>
<text x="20.8" y="161" transform="rotate(90 20.8 161)">10K</text>
<text x="24.5" y="161" transform="rotate(90 24.5 161)">10K</text>
<text x="28.3" y="161" transform="rotate(90 28.3 161)">10K</text>
<text x="32" y="161" transform="rotate(90 32 161)">10K</text>
<text x="65.9" y="165.5">R57</text>
<text x="72.5" y="165.1">1K</text>
</g>
<g font-size="1.5" fill="#00f">
<text x="234.7" y="61.1">general int resist pulled up</text>
<text x="213.3" y="78.8">KBD resist pulled up</text>
<text x="248.7" y="78.8">spi resist pulled up</text>
<text x="213.3" y="107.6">i2c resist pulled up</text>
<text x="241.2" y="107.6">system busl int resist pulled up</text>
</g>
<g font-size="1.3" fill="#f00">
<text x="15.8" y="65.8">VDDLCD</text>
<text x="40" y="66.7">VDDLCD</text>
<text x="40" y="94.6">nRESET</text>
</g>
<g font-size="1.3" fill="#800000">
<text x="121.1" y="65.8">I2CSDA</text>
<text x="15.8" y="67.7">VD0</text>
<text x="15.8" y="69.5">VD2</text>
<text x="15.8" y="71.4">VD4</text>
<text x="41" y="68.6">VD1</text>
<text x="41" y="70.4">VD3</text>
<text x="60.5" y="66.7">VDD5V</text>
<text x="60.5" y="70.4">EINT3</text>
<text x="60.5" y="68.6">EINT17</text>
<text x="88.5" y="68.6">EINT18</text>
<text x="88.5" y="66.7">GND</text>
<text x="88.5" y="70.4">EINT9</text>
<text x="121.1" y="67.7">I2CSCL</text>
<text x="121.1" y="69.5">EINT20</text>
<text x="154.6" y="71.4">GND</text>
<text x="154.6" y="69.5">VDD5V</text>
<text x="187.2" y="69.5">VDD33V</text>
<text x="187.2" y="71.4">nRESET</text>
<text x="209.5" y="68.6">EINT1</text>
<text x="209.6" y="66.7">EINT0</text>
<text x="209.6" y="70.4">EINT2</text>
<text x="239.4" y="70.4">CLKOUT0</text>
<text x="239.4" y="66.7">EINT5</text>
<text x="239.4" y="68.6">EINT6</text>
<text x="15.8" y="73.2">VD6</text>
<text x="15.8" y="77">VD9</text>
<text x="41" y="72.3">VD5</text>
<text x="41" y="74.2">VD7</text>
<text x="41" y="76">VD8</text>
<text x="41" y="77.9">VD10</text>
<text x="60.5" y="77.9">nWAIT</text>
<text x="60.5" y="76">LnOE</text>
<text x="60.5" y="74.2">nGCS3</text>
<text x="60.5" y="72.3">nGCS1</text>
<text x="88.5" y="77.9">nRESET</text>
<text x="88.5" y="76">LnWE</text>
<text x="88.5" y="74.2">nGCS5</text>
<text x="88.5" y="72.3">nGCS2</text>
<text x="154.6" y="75.1">AIN2</text>
<text x="154.6" y="73.2">AIN0</text>
<text x="187.2" y="77">EINT1</text>
<text x="187.2" y="75.1">AIN3</text>
<text x="187.2" y="73.2">AIN1</text>
<text x="209.5" y="72.3">EINT4</text>
<text x="239.4" y="72.3">CLKOUT1</text>
<text x="15.8" y="78.8">VD11</text>
<text x="15.8" y="80.7">VD13</text>
<text x="15.8" y="82.6">VD15</text>
<text x="41" y="79.8">VD12</text>
<text x="41" y="81.6">VD14</text>
<text x="60.5" y="79.8">nXDACK0</text>
<text x="60.5" y="83.5">LADDR2</text>
<text x="60.5" y="81.6">LADDR0</text>
<text x="88.5" y="79.8">nXDREQ0</text>
<text x="88.5" y="83.5">LADDR3</text>
<text x="88.5" y="81.6">LADDR1</text>
<text x="154.6" y="82.5">EINT6</text>
<text x="154.6" y="80.7">EINT4</text>
<text x="187.2" y="78.8">EINT3</text>
<text x="187.2" y="82.5">EINT8</text>
<text x="187.2" y="80.7">EINT5</text>
<text x="209.5" y="83.5">EINT11</text>
<text x="239.4" y="83.5">SPICLK</text>
<text x="15.8" y="84.4">VD16</text>
<text x="15.8" y="86.3">VD18</text>
<text x="15.8" y="88.1">VD20</text>
<text x="15.8" y="90">VD22</text>
<text x="41" y="85.3">VD17</text>
<text x="41" y="87.2">VD19</text>
<text x="41" y="89">VD21</text>
<text x="60.5" y="85.3">LADDR4</text>
<text x="60.5" y="87.2">LADDR6</text>
<text x="60.5" y="89">LDATA0</text>
<text x="88.5" y="85.3">LADDR5</text>
<text x="88.5" y="87.2">LADDR24</text>
<text x="88.5" y="89">LDATA1</text>
<text x="154.6" y="88.1">EINT15</text>
<text x="154.6" y="86.3">EINT13</text>
<text x="154.6" y="90">EINT18</text>
<text x="154.6" y="84.4">EINT9</text>
<text x="187.2" y="86.3">EINT14</text>
<text x="187.2" y="88.1">EINT17</text>
<text x="209.5" y="85.3">EINT13</text>
<text x="209.5" y="87.2">EINT14</text>
<text x="209.5" y="89">EINT15</text>
<text x="239.4" y="89">nSS_SPI</text>
<text x="239.4" y="85.3">SPIMISO</text>
<text x="239.4" y="87.2">SPIMOSI</text>
<text x="15.8" y="93.7">GPB1</text>
<text x="15.8" y="95.6">VM</text>
<text x="41" y="90.9">VD23</text>
<text x="60.5" y="94.6">LDATA6</text>
<text x="60.5" y="90.9">LDATA2</text>
<text x="60.5" y="92.8">LDATA4</text>
<text x="88.5" y="94.6">LDATA7</text>
<text x="88.5" y="92.8">LDATA5</text>
<text x="88.5" y="90.9">LDATA3</text>
<text x="121.1" y="95.6">VDD33V</text>
<text x="154.6" y="95.6">I2CSCL</text>
<text x="187.2" y="95.6">I2CSDA</text>
<text x="239.4" y="95.6">EINT3</text>
<text x="15.8" y="97.4">VLINE</text>
<text x="15.8" y="99.3">TSXM</text>
<text x="15.8" y="101.1">TSYM</text>
<text x="40" y="96.5">VFRAME</text>
<text x="40" y="98.3">VCLK</text>
<text x="40" y="100.2">TSXP</text>
<text x="60.5" y="100.2">LDATA12</text>
<text x="60.5" y="98.3">LDATA10</text>
<text x="60.5" y="96.5">LDATA8</text>
<text x="88.5" y="100.2">LDATA13</text>
<text x="88.5" y="98.3">LDATA11</text>
<text x="88.5" y="96.5">LDATA9</text>
<text x="121.1" y="101.1">GND</text>
<text x="121.1" y="99.3">VDD18V</text>
<text x="121.1" y="97.4">VDD_CAM</text>
<text x="154.6" y="99.3">CLKOUT0</text>
<text x="154.6" y="97.4">GPB0</text>
<text x="187.2" y="99.3">CLKOUT1</text>
<text x="187.2" y="97.4">GPB1</text>
<text x="209.5" y="99.3">I2CSCL</text>
<text x="209.5" y="101.1">I2CSDA</text>
<text x="239.4" y="97.4">EINT9</text>
<text x="239.4" y="99.3">EINT17</text>
<text x="239.4" y="101.1">EINT18</text>
<text x="40" y="102.1">TSYP</text>
<text x="60.5" y="102.1">LDATA14</text>
<text x="88.5" y="102.1">LDATA15</text>
<text x="10.2" y="165.3">nTRST</text>
<text x="10.2" y="167.2">TDI</text>
<text x="58.7" y="165.3">nRESET</text>
<text x="58.7" y="167.2">TDO</text>
<text x="91.3" y="166.2">GPB0</text>
<text x="10.2" y="169">TMS</text>
<text x="10.2" y="170.9">TCK</text>
<text x="187.2" y="169.9">I2CSDA</text>
<text x="187.2" y="168.1">I2CSCL</text>
</g>
<g font-size="1.3" fill="#800080">
<text x="121.1" y="71.4">CAMRST</text>
<text x="121.1" y="77">CAM_VSYNC</text>
<text x="121.1" y="75.1">CAM_HREF</text>
<text x="121.1" y="73.2">CAMCLK</text>
<text x="121.1" y="78.8">CAM_PCLK</text>
<text x="121.1" y="82.5">CAMDATA6</text>
<text x="121.1" y="80.7">CAMDATA7</text>
<text x="121.1" y="90">CAMDATA2</text>
<text x="121.1" y="88.1">CAMDATA3</text>
<text x="121.1" y="86.3">CAMDATA4</text>
<text x="121.1" y="84.4">CAMDATA5</text>
<text x="121.1" y="93.7">CAMDATA0</text>
<text x="121.1" y="91.8">CAMDATA1</text>
<text x="154.6" y="93.7">SPICLK</text>
<text x="154.6" y="91.8">SPIMISO</text>
<text x="187.2" y="93.7">nSS_SPI</text>
<text x="187.2" y="91.8">SPIMOSI</text>
</g>
<g font-size="1.3" fill="#008000">
<text x="15.8" y="75.1">GND</text>
<text x="154.6" y="77">EINT0</text>
<text x="41" y="83.5">GND</text>
<text x="154.6" y="78.8">EINT2</text>
<text x="187.2" y="84.4">EINT11</text>
<text x="187.2" y="90">EINT19</text>
<text x="15.8" y="91.8">GND</text>
<text x="40" y="92.8">LCD_PWR</text>
<text x="15.8" y="103">GND</text>
</g>
<g font-size="1.2" fill="#000080">
<text x="228.2" y="64.5">10K</text>
<text x="258" y="64.5">10K</text>
<text x="228.2" y="81.2">10K</text>
<text x="258" y="81.2">10K</text>
<text x="228.2" y="93.3">10K</text>
<text x="258" y="93.3">10K</text>
</g>
</svg>
